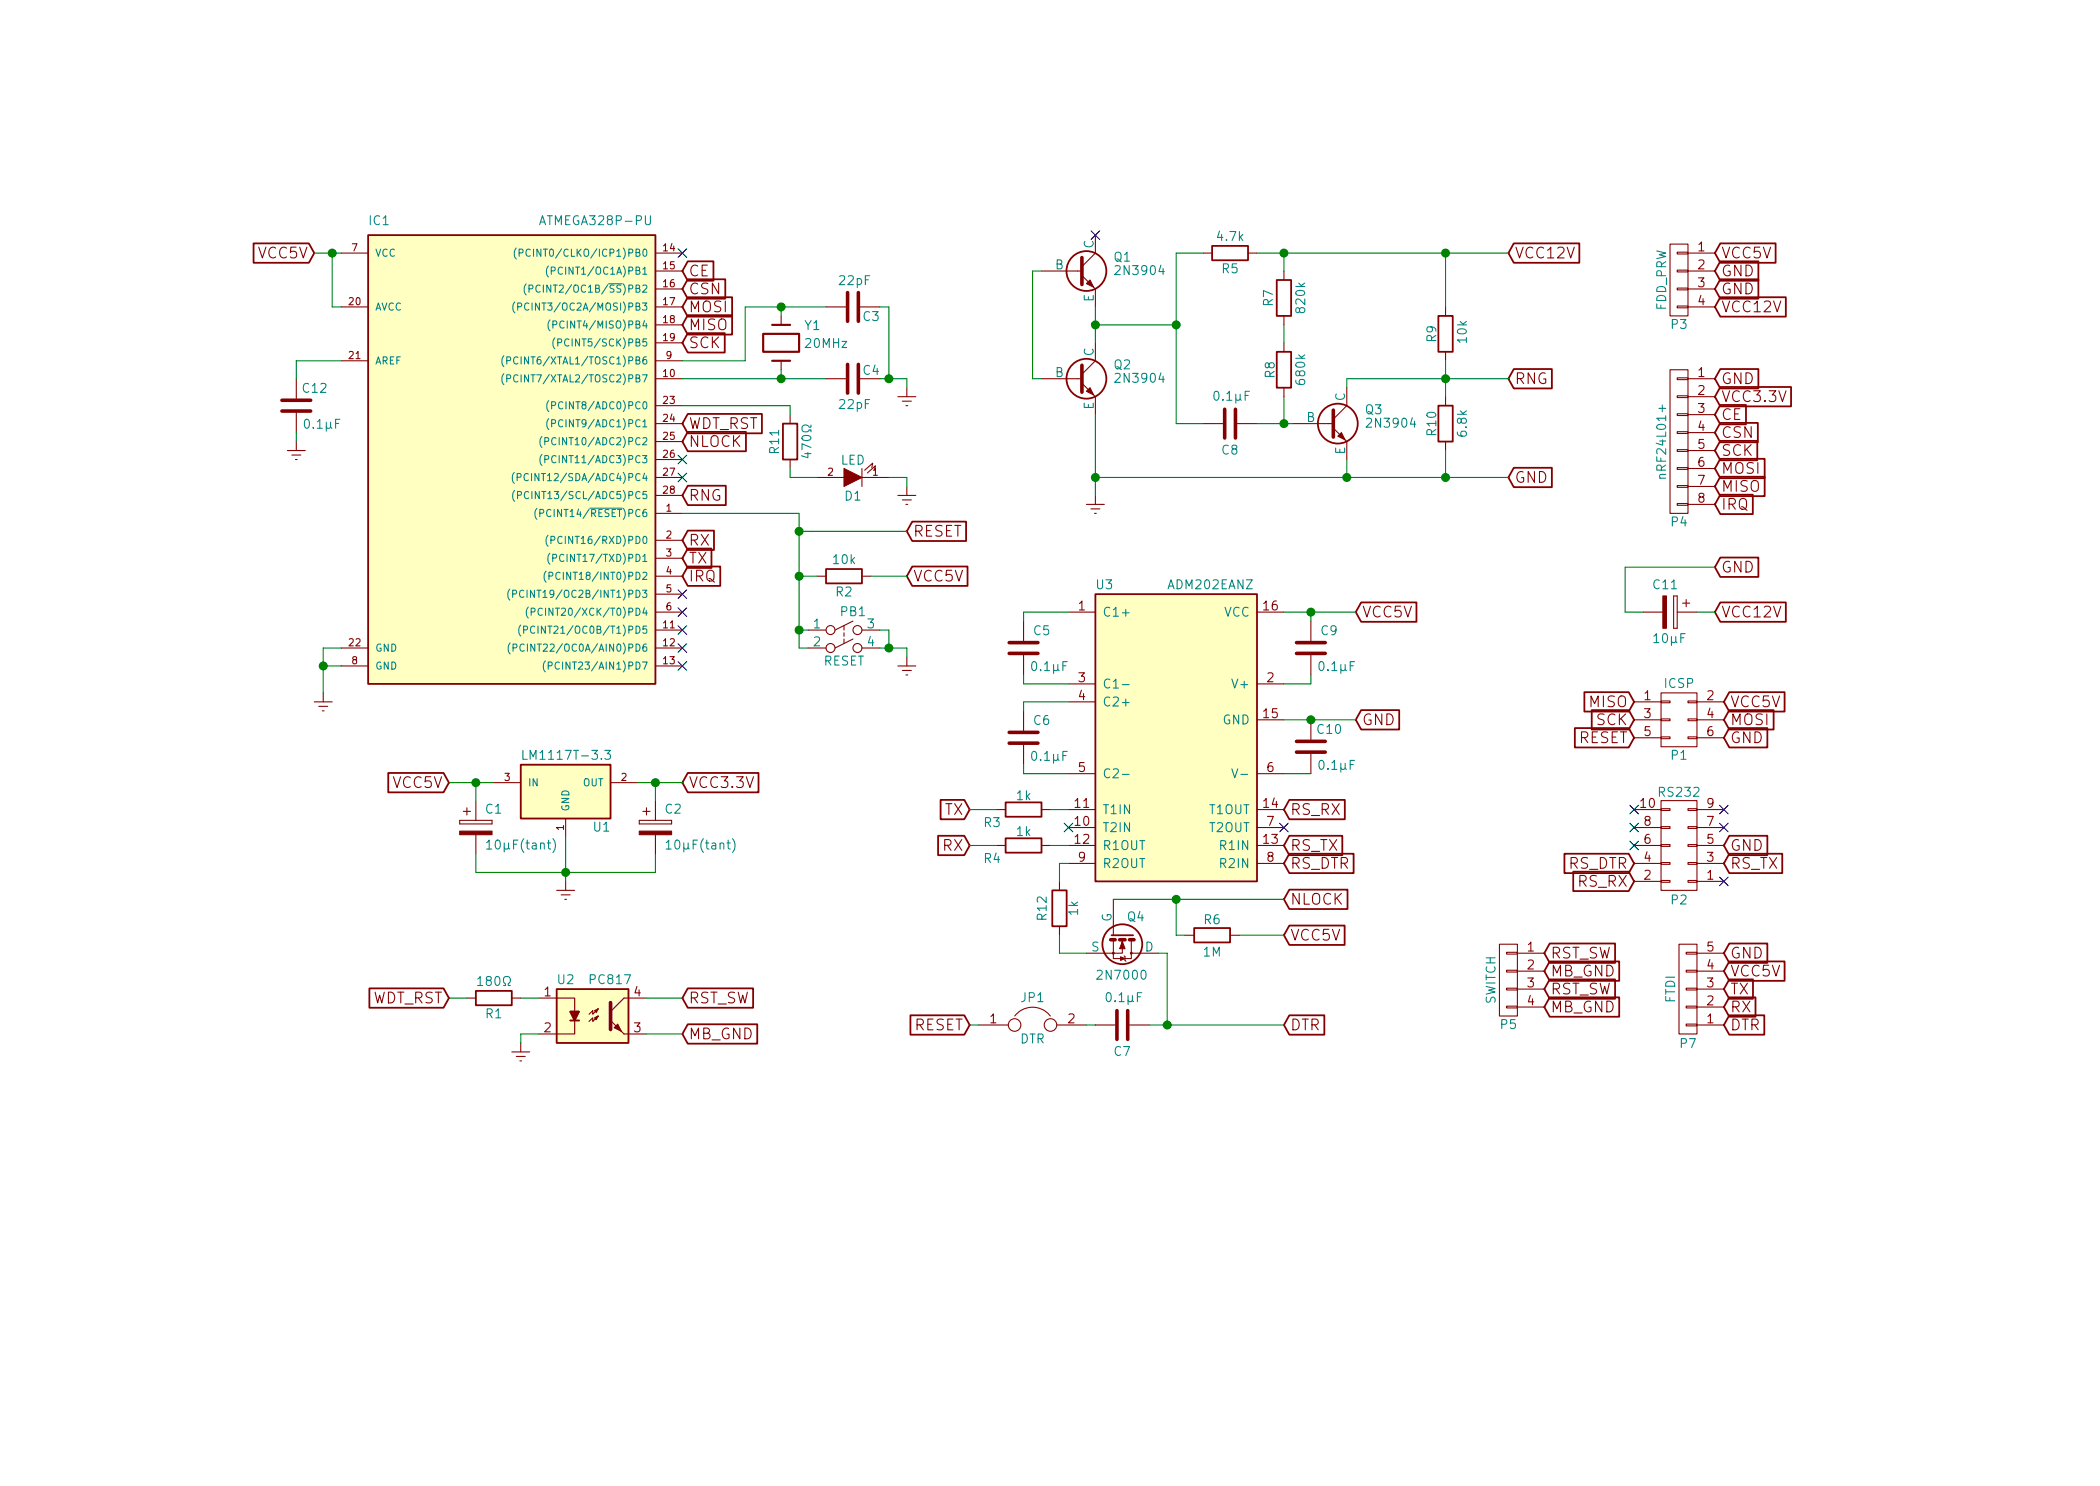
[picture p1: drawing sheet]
<svg xmlns="http://www.w3.org/2000/svg" width="297mm" height="210mm" viewBox="0 0 297 210" stroke-linecap="round" stroke-linejoin="round" font-family="sans-serif">
<g fill="none" stroke="#840000" stroke-width=".15">
<path d="M48.3 35.8h3.8M92.7 35.8h3.8M92.7 38.3h3.8M147.3 38.3h5.7M153 39l1.9 1.9v2.5M154.9 33.3v2.5l-1.9 1.9M170.2 35.8h1.2M176.5 35.8h1.3M181.6 38.3v1.3M236.2 34.5h2.6v10.2h-2.6zM237.2 38.2h1.6v.3h-1.6zM237.2 35.7h1.6v.2h-1.6z"/>
<path d="M238.8 35.8h3.8M238.8 38.3h3.8M41.9 53.6v2.8M41.9 58.4v2.8M48.3 43.4h3.8M48.3 51h3.8M92.7 40.9h3.8M92.7 43.4h3.8M92.7 53.6h3.8M92.7 59.9h3.8M92.7 57.4h3.8M92.7 51h3.8"/>
<path d="M92.7 46h3.8M92.7 48.5h3.8M110.5 44.7v1.3M110.5 51v1.3M111.8 58.7v1.2M116.8 43.4h2.8M116.8 53.6h2.8M121.7 43.4h2.8M127 56.1h2.5M127.6 56.8h1.3M128.1 57.4h.3M128.3 54.9v1.2"/>
<path d="M147.3 53.6h5.7M153 54.2l1.9 1.9v2.6M154.9 48.5v2.5l-1.9 2M170.2 59.9h2.8M175 59.9h2.8M181.6 44.7v1.3M181.6 48.5v1.3M181.6 54.9v1.2M182.9 59.9h5.7M190.5 54.9v2.5l-1.9 1.9M204.5 43.4v1.3M204.5 49.8v1.2"/>
<path d="M204.5 56.1v1.3M236.2 52.3h2.6v20.3h-2.6zM237.2 43.3h1.6v.3h-1.6zM237.2 40.8h1.6v.2h-1.6zM237.2 58.5h1.6v.3h-1.6zM237.2 56h1.6v.3h-1.6zM237.2 53.5h1.6v.2h-1.6zM238.8 40.9h3.8M238.8 43.4h3.8M238.8 53.6h3.8M238.8 56.1h3.8M238.8 58.7h3.8"/>
<path d="M40.6 63.7h2.6M41.3 64.4h1.2M41.8 65h.2M41.9 62.5v1.2M92.7 72.6h3.8M92.7 76.4h3.8M92.7 79h3.8M92.7 62.5h3.8M92.7 65h3.8M92.7 67.6h3.8M92.7 70.1h3.8M111.8 65v1.3"/>
<path d="M115.6 67.6h3.8M121.9 67.6h3.8M121.9 66.3v2.5M123.3 66.2l.1-.7-1.1 1M123.7 66.5l.1-.6-1.1 1M127 70.1h2.5M127.6 70.7h1.3M128.1 71.4h.3M128.3 68.8v1.3M153.7 71.4h2.5M154.3 72h1.3M154.8 72.6h.3"/>
<path d="M154.9 70.1v1.3M188.6 60.6l1.9 1.9v2.5M204.5 62.5v1.2M237.2 71.2h1.6v.3h-1.6zM237.2 68.7h1.6v.3h-1.6zM237.2 66.2h1.6v.2h-1.6zM237.2 63.6h1.6v.3h-1.6zM237.2 61.1h1.6v.2h-1.6zM238.8 61.2h3.8M238.8 63.7h3.8M238.8 66.3h3.8M238.8 68.8h3.8"/>
<path d="M238.8 71.4h3.8M44.4 99.3h2.6M45.1 99.9h1.3M45.7 98v1.3M48.3 91.7h3.8M48.3 94.2h3.8M92.7 86.6h3.8M92.7 81.5h3.8M92.7 89.1h3.8M92.7 91.7h3.8M92.7 94.2h3.8M92.7 84.1h3.8"/>
<path d="M114.3 89.1h2.5M114.3 91.7h2.5M115.6 81.5h1.2M119.4 88.5v.6M119.4 89.5v.5M119.4 90.4v.7M120.6 90.4l-2.5 1.3M120.6 87.9l-2.5 1.2M121.9 81.5h1.3M121.9 89.1h2.6M121.9 91.7h2.6M127 94.2h2.5"/>
<path d="M127.6 94.9h1.3M128.1 95.5h.3M128.3 93v1.2M144.8 87.9v2.8M144.8 92.7v2.8M151.1 86.6h3.8M151.1 96.8h3.8M151.1 99.3h3.8M177.8 86.6h3.8M177.8 96.8h3.8M185.4 87.9v2.8M185.4 92.7v2.8"/>
<path d="M231.1 99.3h3.8M232.4 86.6h2.8M234.9 99.2h1.3v.2h-1.3zM234.9 98h5.1v7.7h-5.1zM236.7 84.3h.5zM236.7 84.3v4.6zM236.7 88.9h.5zM237.2 84.3v4.6zM237.2 86.6h2.8M238 85.3h1M238.5 84.8v1M238.8 99.2h1.2v.2h-1.2z"/>
<path d="M240 99.3h3.8M45.6 100.6h.2M65 116.1v.5zM65 116.6h4.6zM65 116.1h4.6zM65.5 114.8h1M66 114.3v1M67.3 113.3v2.8M67.3 118.1v2.8M69.6 116.1v.5zM69.8 110.7h3.9M80 115.8v2.6"/>
<path d="M86.4 110.7h3.8M90.4 116.1v.5zM90.4 116.6h4.6zM90.4 116.1h4.6zM90.9 114.8h1M91.4 114.3v1M92.7 113.3v2.8M92.7 118.1v2.8M95 116.1v.5zM141 119.6h1.2M141 114.5h1.2M144.8 100.6v2.8"/>
<path d="M144.8 105.4v2.8M147.3 119.6h1.3M147.3 114.5h1.3M151.1 119.6h3.8M151.1 117.1h3.8M151.1 114.5h3.8M151.1 109.5h3.8M177.8 119.6h3.8M177.8 117.1h3.8M177.8 114.5h3.8M177.8 109.5h3.8M177.8 101.8h3.8"/>
<path d="M185.4 101.8v2.8M185.4 106.7v2.8M231.1 119.6h3.8M231.1 117.1h3.8M231.1 114.5h3.8M231.1 101.8h3.8M231.1 104.4h3.8M234.9 113.3h5.1v12.7h-5.1zM234.9 114.4h1.3v.3h-1.3zM234.9 117h1.3v.2h-1.3zM234.9 119.5h1.3v.3h-1.3zM234.9 104.3h1.3v.2h-1.3z"/>
<path d="M234.9 101.7h1.3v.3h-1.3zM238.8 114.4h1.2v.3h-1.2zM238.8 117h1.2v.2h-1.2zM238.8 119.5h1.2v.3h-1.2zM238.8 104.3h1.2v.2h-1.2zM238.8 101.7h1.2v.3h-1.2zM240 119.6h3.8M240 117.1h3.8M240 114.5h3.8M240 101.8h3.8M240 104.4h3.8M78.7 126h2.6"/>
<path d="M79.4 126.6h1.2M79.9 127.2h.2M80 124.7v1.3M149.9 124.7v1.3M149.9 131.1v1.2M151.1 122.2h3.8M157.5 133.1v1.8h-3.8M157.5 127.2v5.1M158.7 133.1v1.8h-1.2v.7h2.5v-.7M159 135.2l.1 .2v.5l.2 .1M160 133.1v1.8h3.8M167.6 132.3h1.3"/>
<path d="M174 132.3h1.3M177.8 122.2h3.8M212.1 133.6h2.5v10.2h-2.5zM213.1 139.8h1.5v.3h-1.5zM213.1 137.3h1.5v.2h-1.5zM213.1 134.7h1.5v.3h-1.5zM214.6 134.9h3.8M214.6 139.9h3.8M214.6 137.4h3.8M231.1 124.7h3.8M231.1 122.2h3.8M234.9 122h1.3v.3h-1.3z"/>
<path d="M234.9 124.6h1.3v.2h-1.3zM237.5 133.6h2.5v12.7h-2.5zM238.5 134.7h1.5v.3h-1.5zM238.5 137.3h1.5v.2h-1.5zM238.5 139.8h1.5v.3h-1.5zM238.8 122h1.2v.3h-1.2zM238.8 124.6h1.2v.2h-1.2zM240 124.7h3.8M240 122.2h3.8M240 134.9h3.8M240 139.9h3.8M240 137.4h3.8"/>
<path d="M66 141.2h1.3M72.4 141.2h1.3M72.4 148.8h2.5M73 149.5h1.3M73.5 150.1h.3M73.7 147.6v1.2M76.2 141.2h5.1v1.9M81.3 144.4v1.9h-5.1M84.1 143l.5-.3-.2 .6zM84.6 142.7l-.8 .8v-.5l-.5 .5M84.6 143.8l-.2 .5-.3-.3 .5-.2-.8 .7v-.5l-.5 .5M88.3 146.3h3.1"/>
<path d="M91.4 141.2h-3.1l-1.9 1.9M138.4 145h4.2M143.5 143.8a3.2 3.2 0 0 1 5.1 0M149.5 145h4.2M154.9 145h2.8M159.8 145h2.8M213.1 142.4h1.5v.2h-1.5zM214.6 142.5h3.8M238.5 142.4h1.5v.2h-1.5zM238.5 144.9h1.5v.3h-1.5zM240 145h3.8M240 142.5h3.8"/>
<circle cx="117.5" cy="91.7" r=".63"/>
<circle cx="117.5" cy="89.1" r=".63"/>
<circle cx="121.3" cy="91.7" r=".63"/>
<circle cx="121.3" cy="89.1" r=".63"/>
<circle cx="157.5" cy="134.9" r=".13"/>
<circle cx="160" cy="134.9" r=".13"/>
<circle cx="143.5" cy="145" r=".89"/>
<circle cx="148.6" cy="145" r=".89"/>
</g>
<g fill="none" stroke="#840000" stroke-width=".25">
<path d="M35.9 34.4h7.8l.7 1.4-.7 1.4h-7.8zM52.1 33.3h40.6v63.5h-40.6zM97.3 37h3.6v2.7h-3.6l-.8-1.4zM97.3 39.5h5.3v2.8h-5.3l-.8-1.4zM171.4 34.8h5.1v2h-5.1zM180.6 39.6h2v5.1h-2zM214.1 34.4h9.3v2.8h-9.3l-.7-1.4zM243.3 39.5h5.4v2.8h-5.4l-.7-1.4zM243.3 37h5.4v2.7h-5.4l-.7-1.4zM243.3 34.4h7.9v2.8h-7.9l-.7-1.4zM97.3 47.1h5.2v2.8h-5.2l-.8-1.4zM97.3 42.1h6.3v2.7h-6.3l-.8-1.4z"/>
<path d="M97.3 44.6h6.3v2.7h-6.3l-.8-1.3zM97.3 58.6h10.5v2.7h-10.5l-.8-1.4zM110.7 59.9h2.1v5.1h-2.1zM180.6 49.8h2v5.1h-2zM203.5 57.4h2v5.1h-2zM203.5 44.7h2v5.1h-2zM214.1 52.2h5.4v2.8h-5.4l-.7-1.4zM243.3 42.1h9.3v2.7h-9.3l-.7-1.4zM243.3 52.2h5.4v2.8h-5.4l-.7-1.4zM243.3 54.8h10v2.7h-10l-.7-1.4zM243.3 57.3h3.7v2.7h-3.7l-.7-1.3zM243.3 59.8h5.3v2.8h-5.3l-.7-1.4z"/>
<path d="M97.3 68.7h5.4v2.8h-5.4l-.8-1.4zM97.3 75.1h3.7v2.7h-3.7l-.8-1.4zM97.3 77.6h3.3v2.8h-3.3l-.8-1.4zM97.3 61.1h8.2v2.7h-8.2l-.8-1.3zM129 73.8h7.7v2.7h-7.7l-.7-1.3zM214.1 66.2h5.4v2.7h-5.4l-.7-1.3zM243.3 62.4h5.3v2.7h-5.3l-.7-1.4zM243.3 64.9h6.3v2.8h-6.3l-.7-1.4zM243.3 67.5h6.3v2.7h-6.3l-.7-1.4zM243.3 70h4.6v2.7h-4.6l-.7-1.3zM243.3 78.9h5.4v2.7h-5.4l-.7-1.3zM97.3 80.2h4.6v2.7h-4.6l-.8-1.4z"/>
<path d="M116.8 80.5h5.1v2h-5.1zM129 80.2h7.9v2.7h-7.9l-.7-1.4zM154.9 84.1h22.9v40.6h-22.9zM192.5 85.2h7.9v2.8h-7.9l-.7-1.4zM224.1 97.9h6.3l.7 1.4-.7 1.4h-6.3zM243.3 85.2h9.3v2.8h-9.3l-.7-1.4zM244.6 97.9h7.8v2.8h-7.8l-.8-1.4zM54.9 109.4h7.8l.8 1.3-.8 1.4h-7.8zM73.7 108.2h12.7v7.6h-12.7zM97.3 109.4h10v2.7h-10l-.8-1.4zM132.7 118.3h3.7l.8 1.3-.8 1.4h-3.7zM133 113.2h3.4l.8 1.3-.8 1.4h-3.4z"/>
<path d="M142.2 113.5h5.1v2.1h-5.1zM142.2 118.6h5.1v2h-5.1zM182.4 113.2h7.8v2.7h-7.8l-.8-1.4zM182.4 118.3h7.5v2.7h-7.5l-.8-1.4zM192.5 100.5h5.4v2.7h-5.4l-.7-1.4zM222.8 103h7.6l.7 1.4-.7 1.4h-7.6zM225.1 100.5h5.3l.7 1.3-.7 1.4h-5.3zM244.6 118.3h5.4v2.7h-5.4l-.8-1.4zM244.6 103h5.4v2.8h-5.4l-.8-1.4zM244.6 100.5h6.3v2.7h-6.3l-.8-1.4zM52.2 139.8h10.5l.8 1.4-.8 1.4h-10.5zM78.7 139.9h10.2v7.7h-10.2z"/>
<path d="M97.3 139.8h9.2v2.8h-9.2l-.8-1.4zM148.8 126h2.1v5.1h-2.1zM157.2 132.3h3.1M168.9 131.3h5.1v2h-5.1zM182.4 120.8h9.1v2.7h-9.1l-.8-1.3zM182.4 125.9h8.2v2.7h-8.2l-.8-1.4zM182.4 131h7.8v2.7h-7.8l-.8-1.4zM219.2 136h9.8v2.8h-9.8l-.8-1.4zM219.2 138.6h9.2v2.7h-9.2l-.8-1.4zM219.2 133.5h9.2v2.7h-9.2l-.8-1.3zM221.3 120.8h9.1l.7 1.4-.7 1.3h-9.1zM222.5 123.3h7.9l.7 1.4-.7 1.4h-7.9z"/>
<path d="M244.6 120.8h7.5v2.7h-7.5l-.8-1.3zM244.6 133.5h5.4v2.7h-5.4l-.8-1.3zM244.6 138.6h3.4v2.7h-3.4l-.8-1.4zM244.6 136h7.8v2.8h-7.8l-.8-1.4zM67.3 140.2h5.1v2h-5.1zM80.6 144.4h1.3M97.3 144.9h9.8v2.8h-9.8l-.8-1.4zM128.8 143.7h7.6l.8 1.3-.8 1.4h-7.6zM182.4 143.7h4.9v2.7h-4.9l-.8-1.4zM219.2 141.1h9.8v2.8h-9.8l-.8-1.4zM244.6 141.1h3.7v2.8h-3.7l-.8-1.4zM244.6 143.7h5v2.7h-5l-.8-1.4z"/>
<circle cx="153.7" cy="38.3" r="2.82"/>
<circle cx="153.7" cy="53.6" r="2.82"/>
<circle cx="189.2" cy="59.9" r="2.82"/>
<circle cx="158.7" cy="133.6" r="2.82"/>
</g>
<g fill="none" stroke="#840000" stroke-width=".51">
<path d="M153 36.4v3.9M39.9 56.6h4M39.9 58.2h4M119.9 41.4v4.1M119.9 51.6v4M121.4 41.4v4.1M121.4 51.6v4M153 51.7v3.8M173.2 57.9v4.1M174.8 57.9v4.1M188.6 58v3.8M142.7 90.9h4.1"/>
<path d="M142.7 92.5h4.1M183.4 90.9h4.1M183.4 92.5h4.1M142.7 103.6h4.1M142.7 105.2h4.1M183.4 104.9h4.1M183.4 106.4h4.1M157.1 133h.6M158.4 133h.7M159.8 133h.6M86.4 141.9v3.8M158 143v4.1"/>
<path d="M159.5 143v4.1"/>
</g>
<g fill="#840000" stroke="#840000" stroke-width=".15">
<path d="M153.7 55.4l.5-.5 .5 1z"/>
<path d="M189.2 61.7l.5-.5 .5 1z"/>
<path d="M153.7 40.1l.5-.5 .5 1z"/>
<path d="M65 117.6h4.6v.5h-4.6z"/>
<path d="M90.4 117.6h4.6v.5h-4.6z"/>
<path d="M235.2 84.3h.5v4.6h-.5z"/>
<path d="M158.5 135.4l.6 .2-.6 .3z"/>
<path d="M158.7 133.2l.4 1h-.7z"/>
<path d="M86.4 144.4l1.9 1.9z"/>
<path d="M86.9 145.4l.5-.5 .5 1z"/>
<path d="M119.4 66.3l2.5 1.3-2.5 1.2z"/>
</g>
<g fill="#ffffc2" stroke="#ffffc2" stroke-width=".14">
<path d="M154.9 84.1h22.9v40.6h-22.9z"/>
<path d="M73.7 108.2h12.7v7.6h-12.7z"/>
<path d="M78.7 139.9h10.2v7.7h-10.2z"/>
<path d="M52.1 33.3h40.6v63.5h-40.6z"/>
</g>
<g fill="none" stroke="#008484" stroke-width=".15">
<path d="M73 35.1a1.2 1.2 0 0 0 0 1.5M73.4 35.8l.5-.1 .1-.1-.1-.3-.5-.1v1.1M75 35.4a.4 .4 0 0 0-.5-.1 .4 .4 0 0 0-.1 .5 .37 .37 0 0 0 .2 .4 .37 .37 0 0 0 .4 0M77.6 37.6a1.2 1.2 0 0 0 0 1.6M78 38.3h.5v-.2v-.3h-.5v1M91.3 30.5v1l.2 .3h.3l.2-.3v-1M43.2 59.4l.3-.1a.72 .72 0 0 1-.2 1.3l-.1-.1-.1-.4zM47.5 59.9h.4M48.1 59.3h-.6v1.3M71.3 50.3a1.2 1.2 0 0 0 0 1.6M71.3 52.9a1.2 1.2 0 0 0 0 1.5M71.7 51h.5v-.2v-.3h-.5v1"/>
<path d="M71.7 53.6l.5-.1v-.1v-.3l-.5-.1v1M72.8 42.7a1.2 1.2 0 0 0 0 1.6M73.2 43.4h.5l.1-.2-.1-.3h-.5v1M74.4 40.2a1.2 1.2 0 0 0 0 1.5M74.8 43a.4 .4 0 0 0-.5 0 .4 .4 0 0 0-.1 .5 .37 .37 0 0 0 .2 .3 .37 .37 0 0 0 .4 0M74.8 40.9l.5-.1 .1-.1-.1-.3-.5-.1v1M76.4 40.4a.4 .4 0 0 0-.5 0 .4 .4 0 0 0-.1 .5 .37 .37 0 0 0 .2 .4 .37 .37 0 0 0 .4-.1M77.6 56.7a1.2 1.2 0 0 0 0 1.5M77.6 59.2a1.2 1.2 0 0 0 0 1.6M77.8 45.3a1.2 1.2 0 0 0 0 1.5M78 57.4l.5-.1 .1-.1-.1-.3-.5-.1v1.1M78 59.9h.5l.1-.2-.1-.3h-.5v1"/>
<path d="M78.2 45.9h.5l.1-.2-.1-.2-.5-.1v1M78.5 47.8a1.2 1.2 0 0 0 0 1.5M78.9 48.5l.5-.1 .1-.1-.1-.3-.5-.1v1.1M171.8 55.5l.3-.1a.72 .72 0 0 1-.1 1.2l-.2-.1-.1-.3zM176.1 56h.5M176.7 55.4h-.6v1.2M235.1 57.3v1M72.7 66.8a1.2 1.2 0 0 0 0 1.6M72.8 69.4a1.2 1.2 0 0 0 0 1.5M73.2 67.5h.4l.1-.2-.1-.2-.4-.1v1M73.2 70.1l.5-.1 .1-.1-.1-.3-.5-.1v1.1M74.7 67.1a.4 .4 0 0 0-.5 0 .4 .4 0 0 0-.1 .5 .37 .37 0 0 0 .2 .4 .37 .37 0 0 0 .4-.1"/>
<path d="M74.8 69.6a.4 .4 0 0 0-.5 0 .4 .4 0 0 0-.1 .5 .37 .37 0 0 0 .2 .4 .37 .37 0 0 0 .4 0M75.9 71.9a1.2 1.2 0 0 0 0 1.6M76.4 72.6h.4l.1-.2-.1-.3h-.4v1M76.7 61.8a1.2 1.2 0 0 0 0 1.5M76.7 64.3a1.2 1.2 0 0 0 0 1.6M77.1 62.5l.4-.1 .1-.2-.1-.2-.4-.1v1M77.1 65l.4-.1 .1-.1-.1-.3h-.4v1M77.5 75.7a1.2 1.2 0 0 0 0 1.6M77.8 78.3a1.2 1.2 0 0 0 0 1.5M77.9 76.4h.5l.1-.2-.1-.3h-.5v1M78.2 79l.5-.1v-.1v-.3l-.5-.1v1M83.4 71.9h4.6"/>
<path d="M114.3 64v.8l-.9-.3M114.7 60.1v.3h-.2a.54 .54 0 0 0-.9-.2 .54 .54 0 0 0 0 .9 .62 .62 0 0 0 .9-.3h.2v.3M72.1 83.4a1.2 1.2 0 0 0 0 1.5M72.2 91a1.2 1.2 0 0 0 0 1.5M72.5 84h.5l.1-.2-.1-.2-.5-.1v1M72.6 91.7l.5-.1v-.1v-.3l-.5-.1v1M73.7 88.4a1.2 1.2 0 0 0 0 1.6M74.1 89.1h.4l.1-.2-.1-.3h-.4v1M74.1 83.6a.4 .4 0 0 0-.5 0 .4 .4 0 0 0-.1 .5 .37 .37 0 0 0 .2 .4 .37 .37 0 0 0 .4-.1M74.1 91.2a.4 .4 0 0 0-.5 0 .4 .4 0 0 0-.1 .5 .37 .37 0 0 0 .2 .4 .37 .37 0 0 0 .4-.1M74.7 85.9a1.2 1.2 0 0 0 0 1.5M75.1 86.6l.5-.1 .1-.1-.1-.3-.5-.1v1.1"/>
<path d="M75.6 88.7a.4 .4 0 0 0-.5 0 .4 .4 0 0 0-.1 .5 .37 .37 0 0 0 .2 .4 .37 .37 0 0 0 .4-.1M76.7 86.2a.4 .4 0 0 0-.5-.1 .4 .4 0 0 0-.1 .5 .37 .37 0 0 0 .2 .4 .37 .37 0 0 0 .4 0M77.1 93.5a1.2 1.2 0 0 0 0 1.6M77.2 80.8a1.2 1.2 0 0 0 0 1.6M77.5 94.2h.5l.1-.2-.1-.3h-.5v1M77.6 81.5h.5l.1-.2-.1-.3h-.5v1M146 93.7l.3-.1a.72 .72 0 0 1-.1 1.3l-.2-.1-.1-.4zM150.3 94.2h.5M151 93.6h-.7v1.3M158.7 96.9h1M186.7 93.7l.3-.1a.72 .72 0 0 1-.2 1.3l-.1-.1-.1-.4zM191 94.2h.4"/>
<path d="M191.6 93.6h-.6v1.3M233.9 90l.4-.3v1.2M233.9 90.9h.7M238.4 89.7h-.7v1.2M68.8 119.2l.4-.3v1.2M74 106.2v1.2h.6M77.4 119.3h.5M77.6 118.9v1v.2h.3M78.2 118.7a1.51 1.51 0 0 1 0 1.9M85.5 106.2h.8l-.4 .4 .4 .2v.5l-.2 .1h-.4l-.2-.1M94.2 119.2l.4-.3v1.2M102.8 119.3h.5"/>
<path d="M103 118.9v1v.2h.3M103.6 118.7a1.51 1.51 0 0 1 0 1.9M146 106.4l.3-.1a.72 .72 0 0 1-.1 1.3l-.2-.1-.1-.4zM150.3 106.9h.5M151 106.3h-.7v1.3M158.7 109.6h1M174.2 108.8l.5 1.3 .4-1.3M175.5 109.6h1M186.7 107.7l.3-.1a.72 .72 0 0 1-.2 1.3l-.1-.2-.1-.3zM191 108.2h.4M191.6 107.6h-.6v1.3M67.6 138.5l.3-.3v1.2"/>
<path d="M67.6 139.4h.7M68.8 120.1h.7M71.2 139.4h.3v-.2a.54 .54 0 0 1-.2-.7 .54 .54 0 0 1 .7-.3 .57 .57 0 0 1-.1 1v.2h.3M94.2 120.1h.7M156.6 140.6l.3-.1a.72 .72 0 0 1-.2 1.2l-.1-.1-.1-.4zM160.9 141h.4M161.5 140.5h-.6v1.2"/>
</g>
<g fill="none" stroke="#000084" stroke-width=".15">
<path d="M95.9 35.2l1.2 1.2M97.1 35.2l-1.2 1.2M154.3 32.7l1.2 1.2M155.5 32.7l-1.2 1.2M95.9 64.4l1.2 1.2M95.9 66.9l1.2 1.3M97.1 64.4l-1.2 1.2M97.1 66.9l-1.2 1.3M95.9 91.1l1.2 1.2M95.9 93.6l1.2 1.2M95.9 83.5l1.2 1.2M95.9 86l1.2 1.2"/>
<path d="M95.9 88.5l1.2 1.3M97.1 91.1l-1.2 1.2M97.1 93.6l-1.2 1.2M97.1 83.5l-1.2 1.2M97.1 86l-1.2 1.2M97.1 88.5l-1.2 1.3M150.5 116.5l1.2 1.2M151.7 116.5l-1.2 1.2M181 116.5l1.2 1.2M182.2 116.5l-1.2 1.2M230.5 113.9l1.2 1.3M230.5 116.5l1.2 1.2"/>
<path d="M230.5 119l1.2 1.2M231.7 113.9l-1.2 1.3M231.7 116.5l-1.2 1.2M231.7 119l-1.2 1.2M243.2 113.9l1.2 1.3M243.2 116.5l1.2 1.2M244.4 113.9l-1.2 1.3M244.4 116.5l-1.2 1.2M243.2 124.1l1.2 1.2M244.4 124.1l-1.2 1.2"/>
</g>
<path d="M107.9 47.2h5.1v2.6h-5.1zM109.2 51h2.6M109.2 46h2.6" fill="none" stroke="#840000" stroke-width=".3"/>
<path d="M80.6 143.1h1.3l-.6 1.3z" fill="#840000" stroke="#840000" stroke-width=".25"/>
<g fill="none" stroke="#008400" stroke-width=".15">
<path d="M44.4 35.8h3.9M47 35.8v7.6h1.3M147.3 38.3h-1.3v15.3h1.3M170.2 35.8h-3.8v24.1h3.8M177.8 35.8h35.6M181.6 35.8v2.5M204.5 35.8v7.6M48.3 51h-6.4v2.6M96.5 53.6h20.3M96.5 57.4h15.3v1.3M110.5 43.4v1.3M110.5 52.3v1.3"/>
<path d="M116.8 43.4h-11.4v7.6h-8.9M124.5 53.6h3.8v1.3M124.5 43.4h1.2v10.2M154.9 43.4v5.1M154.9 58.7v11.4M154.9 46h11.5M177.8 59.9h5.1M181.6 46v2.5M181.6 56.1v3.8M204.5 51v5.1M213.4 53.6h-22.9v1.3M41.9 61.2v1.3"/>
<path d="M96.5 72.6h16.5v19.1h1.3M111.8 66.3v1.3h3.8M113 75.2h15.3M125.7 67.6h2.6v1.2M154.9 67.6h58.5M190.5 65v2.6M204.5 63.7v3.9M45.7 94.2h2.6M48.3 91.7h-2.6v6.3M113 81.5h2.6M113 89.1h1.3M123.2 81.5h5.1"/>
<path d="M124.5 89.1h1.2v2.6M124.5 91.7h3.8v1.3M144.8 95.5v1.3h6.3M151.1 86.6h-6.3v1.3M151.1 99.3h-6.3v1.3M181.6 86.6h10.2M185.4 95.5v1.3h-3.8M185.4 86.6v1.3M240 86.6h2.6M242.6 80.3h-12.7v6.3h2.5M63.5 110.7h6.3M67.3 110.7v2.6"/>
<path d="M80 118.4v6.3M90.2 110.7h6.3M92.7 110.7v2.6M137.2 114.5h3.8M137.2 119.6h3.8M144.8 108.2v1.3h6.3M148.6 114.5h2.5M148.6 119.6h2.5M181.6 109.5h3.8M181.6 101.8h10.2M67.3 120.9v2.5h25.4v-2.5M149.9 132.3v2.6h3.8"/>
<path d="M151.1 122.2h-1.2v2.5M157.5 127.2h24.1M163.8 134.9h1.3v10.1M166.4 127.2v5.1h1.2M175.3 132.3h6.3M63.5 141.2h2.5M73.7 141.2h2.5M76.2 146.3h-2.5v1.3M91.4 146.3h5.1M91.4 141.2h5.1M137.2 145h1.2M153.7 145h1.2"/>
<path d="M162.6 145h19"/>
</g>
<g fill="#008400" stroke="#008400" stroke-width=".25">
<circle cx="204.5" cy="53.6" r=".51"/>
<circle cx="204.5" cy="67.6" r=".51"/>
<circle cx="181.6" cy="59.9" r=".51"/>
<circle cx="154.9" cy="46" r=".51"/>
<circle cx="166.4" cy="46" r=".51"/>
<circle cx="181.6" cy="35.8" r=".51"/>
<circle cx="204.5" cy="35.8" r=".51"/>
<circle cx="110.5" cy="43.4" r=".51"/>
<circle cx="110.5" cy="53.6" r=".51"/>
<circle cx="113" cy="81.5" r=".51"/>
<circle cx="113" cy="89.1" r=".51"/>
<circle cx="92.7" cy="110.7" r=".51"/>
<circle cx="67.3" cy="110.7" r=".51"/>
<circle cx="45.7" cy="94.2" r=".51"/>
<circle cx="125.7" cy="53.6" r=".51"/>
<circle cx="125.7" cy="91.7" r=".51"/>
<circle cx="154.9" cy="67.6" r=".51"/>
<circle cx="80" cy="123.4" r=".51"/>
<circle cx="185.4" cy="86.6" r=".51"/>
<circle cx="185.4" cy="101.8" r=".51"/>
<circle cx="113" cy="75.2" r=".51"/>
<circle cx="166.4" cy="127.2" r=".51"/>
<circle cx="47" cy="35.8" r=".51"/>
<circle cx="190.5" cy="67.6" r=".51"/>
<circle cx="165.1" cy="145" r=".51"/>
</g>
<g font-size="2.1" fill="#840000">
<text x="36.4" y="36.6">VCC5V</text>
<text x="97.4" y="39.1">CE</text>
<text x="97.4" y="41.7">CSN</text>
<text x="214.3" y="36.6">VCC12V</text>
<text x="243.5" y="41.7">GND</text>
<text x="243.5" y="39.1">GND</text>
<text x="243.5" y="36.6">VCC5V</text>
<text x="97.4" y="44.2">MOSI</text>
<text x="97.4" y="46.7">MISO</text>
<text x="243.5" y="44.2">VCC12V</text>
<text x="97.4" y="49.3">SCK</text>
<text x="214.3" y="54.4">RNG</text>
<text x="243.5" y="54.4">GND</text>
<text x="243.5" y="56.9">VCC3.3V</text>
<text x="243.5" y="59.4">CE</text>
<text x="97.4" y="63.2">NLOCK</text>
<text x="97.4" y="60.7">WDT_RST</text>
<text x="243.5" y="62">CSN</text>
<text x="243.5" y="64.5">SCK</text>
<text x="97.4" y="70.9">RNG</text>
<text x="214.3" y="68.3">GND</text>
<text x="243.5" y="67.1">MOSI</text>
<text x="243.5" y="69.6">MISO</text>
<text x="97.4" y="77.2">RX</text>
<text x="129.2" y="75.9">RESET</text>
<text x="243.5" y="72.1">IRQ</text>
<text x="97.4" y="82.3">IRQ</text>
<text x="97.4" y="79.8">TX</text>
<text x="129.2" y="82.3">VCC5V</text>
<text x="243.5" y="81">GND</text>
<text x="192.7" y="87.4">VCC5V</text>
<text x="243.5" y="87.4">VCC12V</text>
<text x="224.8" y="100.1">MISO</text>
<text x="244.8" y="100.1">VCC5V</text>
<text x="192.7" y="102.6">GND</text>
<text x="223.1" y="105.2">RESET</text>
<text x="225.8" y="102.6">SCK</text>
<text x="244.8" y="105.2">GND</text>
<text x="244.8" y="102.6">MOSI</text>
<text x="55.5" y="111.5">VCC5V</text>
<text x="97.4" y="111.5">VCC3.3V</text>
<text x="133.5" y="115.3">TX</text>
<text x="182.5" y="115.3">RS_RX</text>
<text x="133.3" y="120.4">RX</text>
<text x="182.5" y="120.4">RS_TX</text>
<text x="182.5" y="122.9">RS_DTR</text>
<text x="221.7" y="122.9">RS_DTR</text>
<text x="223.1" y="125.5">RS_RX</text>
<text x="244.8" y="120.4">GND</text>
<text x="244.8" y="122.9">RS_TX</text>
<text x="182.5" y="128">NLOCK</text>
<text x="182.5" y="133.1">VCC5V</text>
<text x="219.4" y="135.6">RST_SW</text>
<text x="244.8" y="135.6">GND</text>
<text x="52.3" y="142">WDT_RST</text>
<text x="97.4" y="142">RST_SW</text>
<text x="219.4" y="138.2">MB_GND</text>
<text x="219.4" y="143.3">MB_GND</text>
<text x="219.4" y="140.7">RST_SW</text>
<text x="244.8" y="140.7">TX</text>
<text x="244.8" y="143.3">RX</text>
<text x="244.8" y="138.2">VCC5V</text>
<text x="97.4" y="147.1">MB_GND</text>
<text x="129.2" y="145.8">RESET</text>
<text x="182.5" y="145.8">DTR</text>
<text x="244.8" y="145.8">DTR</text>
</g>
<g font-size="1.8" fill="#008484">
<text x="52.2" y="31.8">IC1</text>
<text x="76.8" y="31.8">ATMEGA328P-PU</text>
<text x="154.7" y="35.2" transform="rotate(-90 154.7 35.2)">C</text>
<text x="172.3" y="34.1">4.7k</text>
<text x="118.8" y="40.3">22pF</text>
<text x="149.2" y="38.1">B</text>
<text x="157.6" y="37">Q1</text>
<text x="158.1" y="38.9">2N3904</text>
<text x="172.9" y="38.7">R5</text>
<text x="113.8" y="46.7">Y1</text>
<text x="122.1" y="45.4">C3</text>
<text x="154.7" y="42.7" transform="rotate(-90 154.7 42.7)">E</text>
<text x="180" y="43.3" transform="rotate(-90 180 43.3)">R7</text>
<text x="184.6" y="44.1" transform="rotate(-90 184.6 44.1)">820k</text>
<text x="235.7" y="44" transform="rotate(-90 235.7 44)">FDD_PRW</text>
<text x="236.4" y="46.5">P3</text>
<text x="114" y="49.2">20MHz</text>
<text x="122.1" y="53">C4</text>
<text x="149.2" y="53.3">B</text>
<text x="154.7" y="50.4" transform="rotate(-90 154.7 50.4)">C</text>
<text x="157.6" y="52.2">Q2</text>
<text x="180.3" y="53.4" transform="rotate(-90 180.3 53.4)">R8</text>
<text x="203.1" y="48.4" transform="rotate(-90 203.1 48.4)">R9</text>
<text x="207.5" y="48.5" transform="rotate(-90 207.5 48.5)">10k</text>
<text x="42.9" y="55.6">C12</text>
<text x="118.8" y="57.9">22pF</text>
<text x="154.7" y="58" transform="rotate(-90 154.7 58)">E</text>
<text x="158.1" y="54.1">2N3904</text>
<text x="172.4" y="56.7">0.1F</text>
<text x="184.6" y="54.3" transform="rotate(-90 184.6 54.3)">680k</text>
<text x="184.8" y="59.7">B</text>
<text x="190.2" y="56.8" transform="rotate(-90 190.2 56.8)">C</text>
<text x="193.1" y="58.6">Q3</text>
<text x="43.8" y="60.6">0.1F</text>
<text x="110.2" y="64.1" transform="rotate(-90 110.2 64.1)">R11</text>
<text x="114.8" y="64" transform="rotate(-90 114.8 64)">470</text>
<text x="118.9" y="65.7">LED</text>
<text x="172.8" y="64.3">C8</text>
<text x="190.2" y="64.3" transform="rotate(-90 190.2 64.3)">E</text>
<text x="193.6" y="60.5">2N3904</text>
<text x="203.1" y="61.6" transform="rotate(-90 203.1 61.6)">R10</text>
<text x="207.5" y="61.7" transform="rotate(-90 207.5 61.7)">6.8k</text>
<text x="119.5" y="70.8">D1</text>
<text x="235.7" y="67.2" transform="rotate(-90 235.7 67.2)">nRF24L01+</text>
<text x="236.4" y="74.5">P4</text>
<text x="117.9" y="79.8">10k</text>
<text x="155.1" y="83.4">U3</text>
<text x="165.3" y="83.4">ADM202EANZ</text>
<text x="233.9" y="83.4">C11</text>
<text x="115.1" y="88.9">1</text>
<text x="118.3" y="84.4">R2</text>
<text x="118.9" y="87.2">PB1</text>
<text x="122.7" y="88.9">3</text>
<text x="146.2" y="89.9">C5</text>
<text x="156" y="87.2">C1+</text>
<text x="173.1" y="87.2">VCC</text>
<text x="186.9" y="89.9">C9</text>
<text x="115.1" y="91.4">2</text>
<text x="116.4" y="94.2">RESET</text>
<text x="122.7" y="91.4">4</text>
<text x="146.6" y="94.9">0.1F</text>
<text x="187.3" y="94.9">0.1F</text>
<text x="234.6" y="91">10F</text>
<text x="156" y="97.4">C1-</text>
<text x="156" y="99.9">C2+</text>
<text x="174.6" y="97.4">V+</text>
<text x="235.4" y="97.3">ICSP</text>
<text x="74.8" y="107.5">LM1117T-3.3</text>
<text x="146.2" y="102.6">C6</text>
<text x="146.6" y="107.6">0.1F</text>
<text x="172.8" y="102.5">GND</text>
<text x="186.4" y="103.8">C10</text>
<text x="236.4" y="107.5">P1</text>
<text x="143.8" y="113.2">1k</text>
<text x="156" y="110.1">C2-</text>
<text x="187.3" y="108.9">0.1F</text>
<text x="234.8" y="112.7">RS232</text>
<text x="68.7" y="115.1">C1</text>
<text x="84" y="117.6">U1</text>
<text x="94.1" y="115.1">C2</text>
<text x="139.2" y="117">R3</text>
<text x="143.8" y="118.3">1k</text>
<text x="156" y="117.7">T2IN</text>
<text x="156" y="115.2">T1IN</text>
<text x="171" y="117.7">T2OUT</text>
<text x="171" y="115.2">T1OUT</text>
<text x="70" y="120.2">10F(tant)</text>
<text x="95.4" y="120.2">10F(tant)</text>
<text x="139.2" y="122.1">R4</text>
<text x="156" y="122.8">R2OUT</text>
<text x="156" y="120.3">R1OUT</text>
<text x="172.7" y="122.8">R2IN</text>
<text x="172.7" y="120.3">R1IN</text>
<text x="148" y="130.1" transform="rotate(-90 148 130.1)">R12</text>
<text x="152.5" y="129.5" transform="rotate(-90 152.5 129.5)">1k</text>
<text x="157.2" y="130.5" transform="rotate(-90 157.2 130.5)">G</text>
<text x="159.5" y="130.3">Q4</text>
<text x="170.3" y="130.8">R6</text>
<text x="236.4" y="128">P2</text>
<text x="154.4" y="134.6">S</text>
<text x="161.9" y="134.6">D</text>
<text x="170.2" y="135.3">1M</text>
<text x="68.4" y="139.5">180</text>
<text x="78.9" y="139.2">U2</text>
<text x="83.6" y="139.2">PC817</text>
<text x="144.5" y="141.8">JP1</text>
<text x="155.5" y="138.6">2N7000</text>
<text x="157.2" y="141.8">0.1F</text>
<text x="211.5" y="142.1" transform="rotate(-90 211.5 142.1)">SWITCH</text>
<text x="236.9" y="141.9" transform="rotate(-90 236.9 141.9)">FTDI</text>
<text x="68.7" y="144.1">R1</text>
<text x="144.2" y="147.6">DTR</text>
<text x="157.6" y="149.4">C7</text>
<text x="212.3" y="145.6">P5</text>
<text x="237.7" y="148.3">P7</text>
</g>
<g font-size="1.8" fill="#840000">
<text x="240.2" y="35.6">1</text>
<text x="240.2" y="38.1">2</text>
<text x="240.2" y="40.6">3</text>
<text x="240.2" y="43.2">4</text>
<text x="240.2" y="53.3">1</text>
<text x="240.2" y="55.9">2</text>
<text x="240.2" y="58.4">3</text>
<text x="240.2" y="61">4</text>
<text x="240.2" y="63.5">5</text>
<text x="240.2" y="66">6</text>
<text x="240.2" y="68.6">7</text>
<text x="240.2" y="71.1">8</text>
<text x="152.6" y="86.4">1</text>
<text x="178.7" y="86.4">16</text>
<text x="152.6" y="96.5">3</text>
<text x="152.6" y="99.1">4</text>
<text x="178.7" y="101.6">15</text>
<text x="179.2" y="96.5">2</text>
<text x="232.6" y="99.1">1</text>
<text x="232.6" y="101.6">3</text>
<text x="241.5" y="99.1">2</text>
<text x="241.5" y="101.6">4</text>
<text x="232.6" y="104.1">5</text>
<text x="241.5" y="104.1">6</text>
<text x="152.6" y="109.2">5</text>
<text x="179.2" y="109.2">6</text>
<text x="152.1" y="116.8">10</text>
<text x="152.1" y="114.3">11</text>
<text x="152.1" y="119.4">12</text>
<text x="178.7" y="119.4">13</text>
<text x="178.7" y="114.3">14</text>
<text x="179.2" y="116.8">7</text>
<text x="232.1" y="114.3">10</text>
<text x="232.6" y="119.4">6</text>
<text x="232.6" y="116.8">8</text>
<text x="241.5" y="119.4">5</text>
<text x="241.5" y="116.8">7</text>
<text x="241.5" y="114.3">9</text>
<text x="152.6" y="121.9">9</text>
<text x="179.2" y="121.9">8</text>
<text x="232.6" y="124.5">2</text>
<text x="232.6" y="121.9">4</text>
<text x="241.5" y="124.5">1</text>
<text x="241.5" y="121.9">3</text>
<text x="216.1" y="134.6">1</text>
<text x="216.1" y="137.2">2</text>
<text x="241.5" y="137.2">4</text>
<text x="241.5" y="134.6">5</text>
<text x="77" y="141">1</text>
<text x="89.7" y="141">4</text>
<text x="216.1" y="139.7">3</text>
<text x="216.1" y="142.2">4</text>
<text x="241.5" y="142.2">2</text>
<text x="241.5" y="139.7">3</text>
<text x="77" y="146">2</text>
<text x="89.7" y="146">3</text>
<text x="140" y="144.8">1</text>
<text x="151.1" y="144.8">2</text>
<text x="241.5" y="144.8">1</text>
</g>
<g font-size="1.4" fill="#840000">
<text x="49.8" y="35.6">7</text>
<text x="93.8" y="35.6">14</text>
<text x="93.8" y="38.1">15</text>
<text x="93.8" y="40.6">16</text>
<text x="49.4" y="43.2">20</text>
<text x="93.8" y="43.2">17</text>
<text x="93.8" y="45.7">18</text>
<text x="49.4" y="50.8">21</text>
<text x="93.8" y="53.3">10</text>
<text x="93.8" y="48.3">19</text>
<text x="94.2" y="50.8">9</text>
<text x="93.8" y="57.1">23</text>
<text x="93.8" y="59.7">24</text>
<text x="93.8" y="62.2">25</text>
<text x="93.8" y="64.8">26</text>
<text x="93.8" y="67.3">27</text>
<text x="93.8" y="69.8">28</text>
<text x="117.1" y="67.3">2</text>
<text x="123.4" y="67.3">1</text>
<text x="94.2" y="72.4">1</text>
<text x="94.2" y="76.2">2</text>
<text x="94.2" y="78.7">3</text>
<text x="94.2" y="81.3">4</text>
<text x="94.2" y="83.8">5</text>
<text x="93.8" y="88.9">11</text>
<text x="94.2" y="86.4">6</text>
<text x="49.4" y="91.4">22</text>
<text x="49.8" y="94">8</text>
<text x="93.8" y="91.4">12</text>
<text x="93.8" y="94">13</text>
<text x="71.4" y="110.5">3</text>
<text x="87.9" y="110.5">2</text>
<text x="79.8" y="117.5" transform="rotate(-90 79.8 117.5)">1</text>
</g>
<g font-size="1.4" fill="#008484">
<text x="53.1" y="36.3">VCC</text>
<text x="75" y="36.3">(PCINT0/CLKO/ICP1)PB0</text>
<text x="76.4" y="41.4">(PCINT2/OC1B/SS)PB2</text>
<text x="78.6" y="38.9">(PCINT1/OC1A)PB1</text>
<text x="53.1" y="43.9">AVCC</text>
<text x="74.6" y="43.9">(PCINT3/OC2A/MOSI)PB3</text>
<text x="79" y="46.5">(PCINT4/MISO)PB4</text>
<text x="53.1" y="51.6">AREF</text>
<text x="73" y="51.6">(PCINT6/XTAL1/TOSC1)PB6</text>
<text x="79.6" y="49">(PCINT5/SCK)PB5</text>
<text x="73" y="54.1">(PCINT7/XTAL2/TOSC2)PB7</text>
<text x="78.7" y="57.9">(PCINT8/ADC0)PC0</text>
<text x="77.9" y="63">(PCINT10/ADC2)PC2</text>
<text x="77.9" y="65.5">(PCINT11/ADC3)PC3</text>
<text x="78.7" y="60.4">(PCINT9/ADC1)PC1</text>
<text x="74.5" y="68.1">(PCINT12/SDA/ADC4)PC4</text>
<text x="74.7" y="70.6">(PCINT13/SCL/ADC5)PC5</text>
<text x="77.1" y="73.1">(PCINT14/RESET)PC6</text>
<text x="78.8" y="77">(PCINT16/RXD)PD0</text>
<text x="78.7" y="82">(PCINT18/INT0)PD2</text>
<text x="79" y="79.5">(PCINT17/TXD)PD1</text>
<text x="74.4" y="84.6">(PCINT19/OC2B/INT1)PD3</text>
<text x="75.8" y="89.7">(PCINT21/OC0B/T1)PD5</text>
<text x="76.8" y="87.1">(PCINT20/XCK/T0)PD4</text>
<text x="53.1" y="94.7">GND</text>
<text x="53.1" y="92.2">GND</text>
<text x="74.2" y="92.2">(PCINT22/OC0A/AIN0)PD6</text>
<text x="78.6" y="94.7">(PCINT23/AIN1)PD7</text>
<text x="74.7" y="111.2">IN</text>
<text x="82.3" y="111.2">OUT</text>
<text x="80.5" y="114.8" transform="rotate(-90 80.5 114.8)">GND</text>
</g>
</svg>
